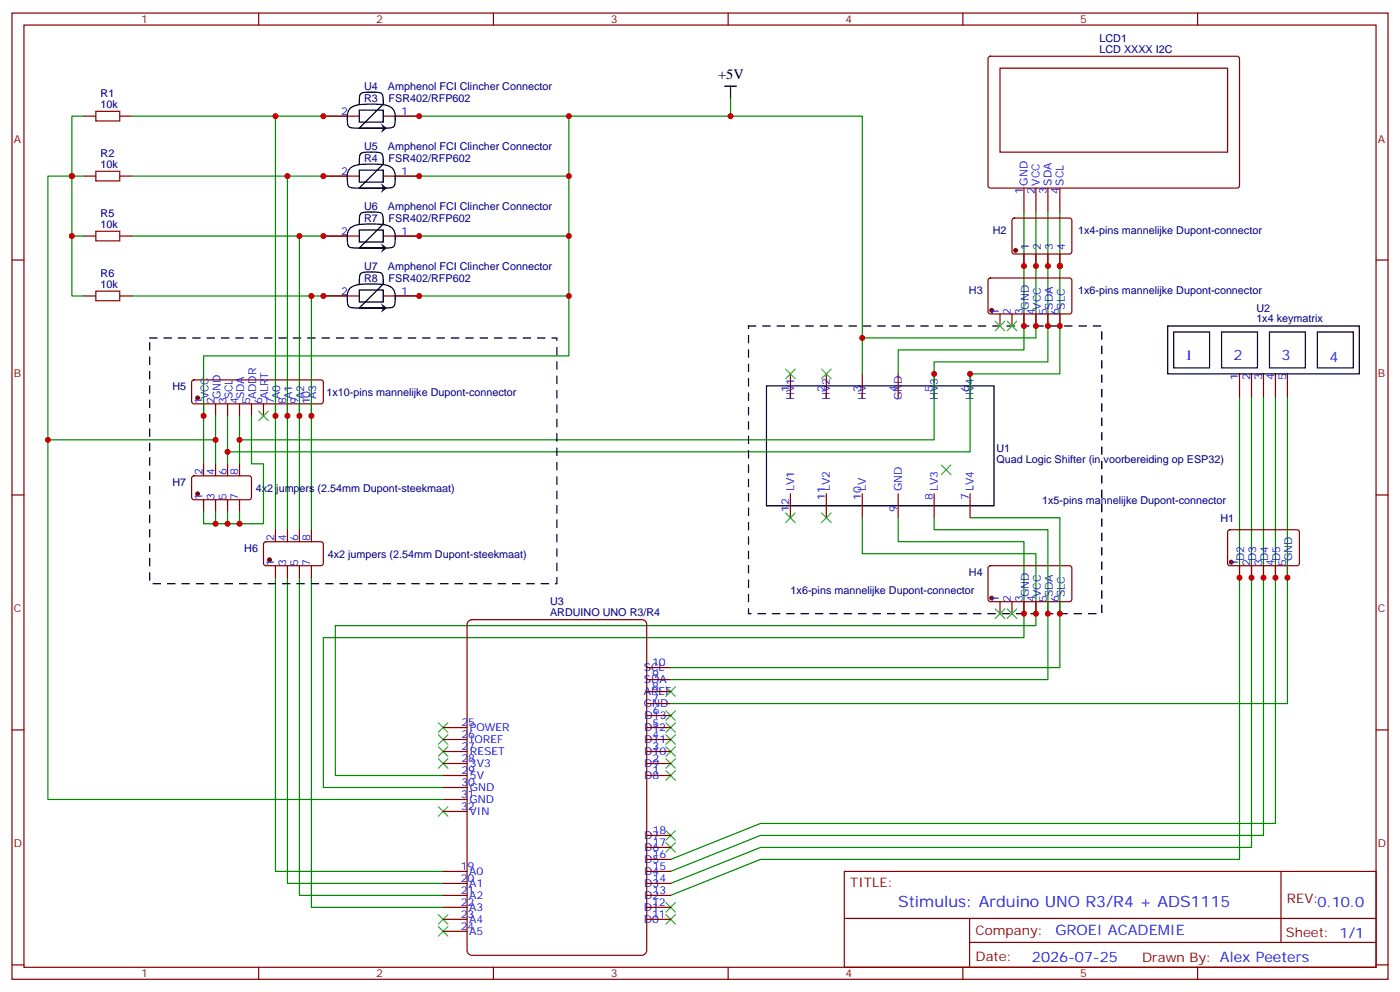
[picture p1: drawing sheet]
<svg xmlns="http://www.w3.org/2000/svg" width="412mm" height="292mm" viewBox="0 0 412 292" stroke-linecap="round" stroke-linejoin="round" font-family="sans-serif">
<g fill="none" stroke="#870000" stroke-width=".35">
<path d="M3.5 3.8h405.4v284.4h-405.4zM7.1 7.4h398.2v277.3h-398.2zM76.2 3.8v3.6M145.3 3.8v3.6M214.5 3.8v3.6M283.6 3.8v3.6M291.3 16.8l.4-.3 73 .1 .4 .7v37.6l-.7 .5-72.9-.1-.5-.7v-37.3zM352.8 3.8v3.6M24.7 34.2h3.5M35.3 34.2h3.5M95.2 34.2h10.6M112.9 34.2h10.6"/>
<path d="M294.6 20.1h67v24.7h-67zM24.7 51.8h3.5M35.3 51.8h3.5M95.2 51.8h10.6M112.9 51.8h10.6M301.6 55.4v7M305.2 55.4v7M308.7 55.4v7M312.2 55.4v7M3.5 76.5h3.6M24.7 69.5h3.5M35.3 69.5h3.5"/>
<path d="M95.2 69.5h10.6M112.9 69.5h10.6M298.3 64.4l.5-.2h16.5l.4 .7v9.4l-.7 .5-16.5-.1-.4-.7v-9.1zM301.6 74.8v3.5M305.2 74.8v3.5M308.7 74.8v3.5M312.2 74.8v3.5M405.3 76.5h3.6M24.7 87.1h3.5M35.3 87.1h3.5M95.2 87.1h10.6M112.9 87.1h10.6"/>
<path d="M291.3 82l.4-.2 23.6 .1 .4 .6v9.5l-.7 .4-23.5-.1-.5-.6v-9.2zM294.6 92.4v3.5M298.1 92.4v3.5M301.6 92.4v3.5M305.2 92.4v3.5M308.7 92.4v3.5M312.2 92.4v3.5M56.7 112l.4-.2h37.4l.5 .2 .2 .5v5.6l-.2 .5-.5 .3h-37.4l-.4-.3-.3-.5v-5.6zM60 118.9v3.5M63.5 118.9v3.5M67 118.9v3.5M70.6 118.9v3.5"/>
<path d="M74.1 118.9v3.5M77.6 118.9v3.5M81.1 118.9v3.5M84.7 118.9v3.5M88.2 118.9v3.5M91.7 118.9v3.5M232.8 110v7.1M243.4 110v7.1M254 110v7.1M264.6 110v7.1M275.2 110v7.1M285.8 110v7.1"/>
<path d="M365.1 110v7.1M368.7 110v7.1M372.2 110v7.1M375.7 110v7.1M379.2 110v7.1M60 136.5v3.5M63.5 136.5v3.5M67 136.5v3.5M70.6 136.5v3.5M3.5 145.7h3.6M56.7 140.2l.4-.2 16.6 .1 .4 .6-.1 5.9-.6 .5-16.5-.1-.5-.6v-5.7zM60 147.1v3.5"/>
<path d="M63.5 147.1v3.5M67 147.1v3.5M70.6 147.1v3.5M77.8 159.6l.5-.2 16.5 .1 .4 .6v5.9l-.7 .5-16.5-.1-.4-.6v-5.7zM81.1 155.9v3.5M84.7 155.9v3.5M88.2 155.9v3.5M91.7 155.9v3.5M232.8 145.3v7.1M243.4 145.3v7.1M254 145.3v7.1M264.6 145.3v7.1"/>
<path d="M275.2 145.3v7.1M285.8 145.3v7.1M361.8 156.1l.5-.2h20l.5 .7-.1 9.4-.6 .5-20.1-.1-.4-.6v-9.2zM405.3 145.7h3.6M81.1 166.5v3.5M84.7 166.5v3.5M88.2 166.5v3.5M91.7 166.5v3.5M291.3 166.7l.4-.2h23.6l.4 .7v9.4l-.7 .5-23.5-.1-.5-.6v-9.2zM294.6 177.1v3.5M298.1 177.1v3.5M301.6 177.1v3.5"/>
<path d="M305.2 177.1v3.5M308.7 177.1v3.5M312.2 177.1v3.5M365.1 166.5v3.5M368.7 166.5v3.5M372.2 166.5v3.5M375.7 166.5v3.5M379.2 166.5v3.5M190.5 200h7.1M190.5 196.5h7.1M3.5 214.8h3.6M130.5 217.6h7.1"/>
<path d="M130.5 214.1h7.1M190.5 217.6h7.1M190.5 214.1h7.1M190.5 210.6h7.1M190.5 207h7.1M190.5 203.5h7.1M405.3 214.8h3.6M130.5 228.2h7.1M130.5 224.7h7.1M130.5 221.2h7.1M130.5 231.7h7.1M130.5 235.3h7.1"/>
<path d="M130.5 238.8h7.1M190.5 228.2h7.1M190.5 224.7h7.1M190.5 221.2h7.1M130.5 260h7.1M130.5 256.4h7.1M190.5 260h7.1M190.5 256.4h7.1M190.5 252.9h7.1M190.5 249.4h7.1M190.5 245.9h7.1M248.7 256.4h156.6v28.3h-156.6z"/>
<path d="M377.3 256.5v20.8M130.5 270.5h7.1M130.5 267h7.1M130.5 263.5h7.1M130.5 274.1h7.1M190.5 270.5h7.1M190.5 267h7.1M190.5 263.5h7.1M248.7 270.3h156.5M285.6 277.3h119.6M285.6 270.3v14.1M3.5 284h3.6"/>
<path d="M76.2 284.7v3.5M145.3 284.7v3.5M214.5 284.7v3.5M283.6 284.7v3.5M352.8 284.7v3.5M405.3 284h3.6"/>
</g>
<path d="M28.2 32.8h7.1v2.8h-7.1zM28.2 50.4h7.1v2.8h-7.1zM28.2 68.1h7.1v2.8h-7.1zM28.2 85.7h7.1v2.8h-7.1z" fill="none" stroke="#a10000" stroke-width=".35"/>
<g fill="none" stroke="#000" stroke-width=".35">
<path d="M103.2 31.9a8.8 8.8 0 0 1 6.2-1.2l3 .1a3.6 3.6 0 0 1 4 4.5 1.85 1.85 0 0 1-.4 2 1.85 1.85 0 0 1-1.9 .4h-8.3a4.9 4.9 0 0 1-3.1-.4 6.1 6.1 0 0 1 .5-5.4zM105.8 32.4h7.1v3.5h-7.1zM105.8 30.7a4.9 4.9 0 0 1 .5-3.1 11 11 0 0 1 6.1 0 4.9 4.9 0 0 1 .5 3.1l-7.1 7h7.1M213.4 25.4h3.6M215.2 25.4v3.5M103.2 49.5a8.8 8.8 0 0 1 6.2-1.2l3 .1a3.6 3.6 0 0 1 4 4.6 1.85 1.85 0 0 1-.4 1.9 1.85 1.85 0 0 1-1.9 .4l-8.3 .1a4.9 4.9 0 0 1-3.1-.5 6.1 6.1 0 0 1 .5-5.4zM105.8 50.1h7.1v3.5h-7.1zM105.8 48.3a4.9 4.9 0 0 1 .5-3.1 11 11 0 0 1 6.1 0 4.9 4.9 0 0 1 .5 3.1l-7.1 7.1h7.1M103.2 67.1a8.8 8.8 0 0 1 6.2-1.2l3 .1a3.6 3.6 0 0 1 4 4.6 1.85 1.85 0 0 1-.4 1.9 1.85 1.85 0 0 1-1.9 .5h-8.3a4.9 4.9 0 0 1-3.1-.5 6.1 6.1 0 0 1 .5-5.4zM105.8 67.7h7.1v3.5h-7.1zM105.8 65.9a4.9 4.9 0 0 1 .5-3.1 11 11 0 0 1 6.1 0 4.9 4.9 0 0 1 .5 3.1l-7.1 7.1h7.1M103.2 84.8a8.8 8.8 0 0 1 6.2-1.2l3 .1a3.6 3.6 0 0 1 4 4.6 1.85 1.85 0 0 1-.4 1.9 1.85 1.85 0 0 1-1.9 .4h-8.3a4.9 4.9 0 0 1-3.1-.4 6.1 6.1 0 0 1 .5-5.4z"/>
<path d="M105.8 85.3h7.1v3.6h-7.1zM105.8 83.6a4.9 4.9 0 0 1 .5-3.1 11 11 0 0 1 6.1 0 4.9 4.9 0 0 1 .5 3.1l-7.1 7h7.1M344 95.9h56.4v14.1h-56.4zM345.7 97.7h10.6v10.6h-10.6zM359.8 97.7h10.6v10.6h-10.6zM373.9 97.7h10.6v10.6h-10.6zM388.1 97.7h10.5v10.6h-10.5zM225.8 113.6h67v35.2h-67z"/>
</g>
<path d="M112.2 36.3l1.7 1.4-1.7 1.4 .7-1.4zM112.2 53.9l1.7 1.5-1.7 1.4 .7-1.4zM112.2 71.6l1.7 1.4-1.7 1.4 .7-1.4zM112.2 89.2l1.7 1.4-1.7 1.4 .7-1.4z" fill="#000"/>
<g fill="none" stroke="#008700" stroke-width=".35">
<path d="M24.7 34.2h-3.5v52.9h3.5M38.8 34.2h63.5M81.1 34.2v121.7M116.4 34.2h51.2v17.6h-51.2M167.6 34.2h47.6M215.2 28.9v5.3h38.8v75.8M24.7 51.8h-10.6v183.5h116.4M38.8 51.8h63.5M84.7 51.8v104.1M167.6 51.8v17.7M21.2 69.5h3.5M38.8 69.5h63.5"/>
<path d="M88.2 69.5v86.4M116.4 69.5h51.2v17.6h-51.2M301.6 62.4v40.6h-37v7M305.2 62.4v37h-51.2M308.7 62.4v44.1h-33.5v22.9h-204.6v-7M312.2 62.4v47.6h-26.4v23h-218.8v-10.6M38.8 87.1h63.5M91.7 87.1v68.8M167.6 87.1v17.6h-107.6v31.8M365.1 117.1v135.8h-141.1l-26.4 10.6M368.7 117.1v132.3h-144.7l-26.4 10.6M372.2 117.1v128.8h-148.2l-26.4 10.5"/>
<path d="M375.7 117.1v125.2h-151.7l-26.4 10.6M379.2 117.1v89.9h-181.6M63.5 122.4v7h-49.4M63.5 129.4v7.1M67 133v3.5M70.6 129.4v7.1M74.1 122.4v14.1h3.5v17.6h-17.6v-3.5M63.5 150.6v3.5M67 150.6v3.5M70.6 150.6v3.5M254 152.4v10.5h51.2v21.2h-206.4v44.1h31.7M264.6 152.4v7h37v28.2h-206.4v44.1h35.3"/>
<path d="M275.2 152.4v3.5h33.5v44.1h-111.1M285.8 152.4h26.4v44.1h-114.6M81.1 170v86.4h49.4M84.7 170v90h45.8M88.2 170v93.5h42.3M91.7 170v97h38.8"/>
</g>
<path d="M44.1 99.4h119.9v72.4h-119.9zM220.5 95.9h104.1v84.7h-104.1z" fill="none" stroke="#000" stroke-width=".35" stroke-dasharray="2.1 2.1"/>
<g fill="#870000" stroke="#870000" stroke-width=".35">
<circle cx="362.7" cy="165.4" r=".53"/>
<circle cx="299.2" cy="73.7" r=".53"/>
<circle cx="292.1" cy="91.3" r=".53"/>
<circle cx="292.1" cy="176" r=".53"/>
<circle cx="58.2" cy="117.1" r=".53"/>
<circle cx="58.2" cy="145.3" r=".53"/>
<circle cx="79.4" cy="164.7" r=".53"/>
</g>
<g fill="none" stroke="#3c3" stroke-width=".35">
<path d="M293.2 94.5l2.8 2.8M296 94.5l-2.8 2.8M296.7 94.5l2.8 2.8M299.5 94.5l-2.8 2.8M231.4 108.6l2.8 2.8M234.2 108.6l-2.8 2.8M242 108.6l2.8 2.8M244.8 108.6l-2.8 2.8M76.2 121l2.8 2.8M79 121l-2.8 2.8M277.3 136.8l2.8 2.9M280.1 136.8l-2.8 2.9"/>
<path d="M231.4 151l2.8 2.8M234.2 151l-2.8 2.8M242 151l2.8 2.8M244.8 151l-2.8 2.8M293.2 179.2l2.8 2.8M296 179.2l-2.8 2.8M296.7 179.2l2.8 2.8M299.5 179.2l-2.8 2.8M129.1 212.7l2.8 2.8M129.1 216.2l2.8 2.8M129.1 219.7l2.8 2.9M131.9 212.7l-2.8 2.8"/>
<path d="M131.9 216.2l-2.8 2.8M131.9 219.7l-2.8 2.9M196.1 202.1l2.9 2.8M196.1 209.2l2.9 2.8M196.1 212.7l2.9 2.8M196.1 216.2l2.9 2.8M196.1 219.7l2.9 2.9M199 202.1l-2.9 2.8M199 209.2l-2.9 2.8M199 212.7l-2.9 2.8M199 216.2l-2.9 2.8M199 219.7l-2.9 2.9"/>
<path d="M129.1 223.3l2.8 2.8M129.1 237.4l2.8 2.8M131.9 223.3l-2.8 2.8M131.9 237.4l-2.8 2.8M196.1 223.3l2.9 2.8M196.1 226.8l2.9 2.8M199 223.3l-2.9 2.8M199 226.8l-2.9 2.8M196.1 244.4l2.9 2.9M196.1 248l2.9 2.8M199 244.4l-2.9 2.9M199 248l-2.9 2.8"/>
<path d="M129.1 269.1l2.8 2.9M129.1 272.7l2.8 2.8M131.9 269.1l-2.8 2.9M131.9 272.7l-2.8 2.8M196.1 265.6l2.9 2.8M196.1 269.1l2.9 2.9M199 265.6l-2.9 2.8M199 269.1l-2.9 2.9"/>
</g>
<path d="M137.9 182.9l1.1-.5h50.1a1.41 1.41 0 0 1 1.4 1.4v95.9a1.51 1.51 0 0 1-1.4 1.4h-50.1a1.51 1.51 0 0 1-1.4-1.4v-95.9z" fill="none" stroke="#800000" stroke-width=".35"/>
<g fill="#c00">
<circle cx="215.2" cy="34.2" r=".88"/>
<circle cx="301.6" cy="78.3" r=".88"/>
<circle cx="305.2" cy="78.3" r=".88"/>
<circle cx="308.7" cy="78.3" r=".88"/>
<circle cx="312.2" cy="78.3" r=".88"/>
<circle cx="301.6" cy="180.6" r=".88"/>
<circle cx="305.2" cy="180.6" r=".88"/>
<circle cx="308.7" cy="180.6" r=".88"/>
<circle cx="312.2" cy="180.6" r=".88"/>
<circle cx="379.2" cy="170" r=".88"/>
<circle cx="375.7" cy="170" r=".88"/>
<circle cx="372.2" cy="170" r=".88"/>
<circle cx="368.7" cy="170" r=".88"/>
<circle cx="365.1" cy="170" r=".88"/>
<circle cx="21.2" cy="51.8" r=".88"/>
<circle cx="21.2" cy="69.5" r=".88"/>
<circle cx="88.2" cy="69.5" r=".88"/>
<circle cx="167.6" cy="34.2" r=".88"/>
<circle cx="167.6" cy="87.1" r=".88"/>
<circle cx="84.7" cy="51.8" r=".88"/>
<circle cx="81.1" cy="34.2" r=".88"/>
<circle cx="275.2" cy="110" r=".88"/>
<circle cx="285.8" cy="110" r=".88"/>
<circle cx="60" cy="122.4" r=".88"/>
<circle cx="63.5" cy="154.1" r=".88"/>
<circle cx="67" cy="154.1" r=".88"/>
<circle cx="70.6" cy="154.1" r=".88"/>
<circle cx="14.1" cy="129.4" r=".88"/>
<circle cx="63.5" cy="129.4" r=".88"/>
<circle cx="67" cy="133" r=".88"/>
<circle cx="70.6" cy="129.4" r=".88"/>
<circle cx="254" cy="99.4" r=".88"/>
<circle cx="91.7" cy="87.1" r=".88"/>
<circle cx="312.2" cy="95.9" r=".88"/>
<circle cx="308.7" cy="95.9" r=".88"/>
<circle cx="305.2" cy="95.9" r=".88"/>
<circle cx="301.6" cy="95.9" r=".88"/>
<circle cx="123.5" cy="34.2" r=".88"/>
<circle cx="95.3" cy="34.2" r=".88"/>
<circle cx="123.5" cy="51.8" r=".88"/>
<circle cx="95.3" cy="51.8" r=".88"/>
<circle cx="123.5" cy="69.5" r=".88"/>
<circle cx="95.3" cy="69.5" r=".88"/>
<circle cx="123.5" cy="87.1" r=".88"/>
<circle cx="95.3" cy="87.1" r=".88"/>
<circle cx="167.6" cy="51.8" r=".88"/>
<circle cx="167.6" cy="69.5" r=".88"/>
<circle cx="81.1" cy="122.4" r=".88"/>
<circle cx="84.7" cy="122.4" r=".88"/>
<circle cx="88.2" cy="122.4" r=".88"/>
<circle cx="91.7" cy="122.4" r=".88"/>
</g>
<text font-size="4.6" fill="#00f" x="264.6" y="267">Stimulus: Arduino UNO R3/R4 + ADS1115</text>
<text font-size="4.2" x="211.5" y="23.2">+5V</text>
<g font-size="4.2" fill="#00f">
<text x="349.2" y="106.1">1</text>
<text x="363.4" y="106.1">2</text>
<text x="377.5" y="106.1">3</text>
<text x="391.6" y="106.5">4</text>
<text x="388.1" y="267">0.10.0</text>
<text x="310.9" y="275.3">GROEI ACADEMIE</text>
<text x="304" y="283.1">2026-07-25</text>
</g>
<g font-size="3.9" fill="#800">
<text x="250.5" y="261">TITLE:</text>
<text x="379.1" y="265.7">REV:</text>
<text x="287.4" y="275.2">Company:</text>
<text x="378.7" y="275.8">Sheet: 1/1</text>
<text x="287.4" y="282.9">Date:</text>
<text x="336.4" y="283">Drawn By: Alex Peeters</text>
</g>
<g font-size="3.2" fill="#800">
<text x="41.6" y="6.8">1</text>
<text x="110.8" y="6.8">2</text>
<text x="179.9" y="6.8">3</text>
<text x="249.1" y="6.8">4</text>
<text x="318.2" y="6.8">5</text>
<text x="4.1" y="41.9">A</text>
<text x="405.9" y="41.9">A</text>
<text x="4.1" y="111.1">B</text>
<text x="405.9" y="111.1">B</text>
<text x="4.1" y="180.2">C</text>
<text x="405.9" y="180.2">C</text>
<text x="4.1" y="249.4">D</text>
<text x="405.9" y="249.4">D</text>
<text x="41.6" y="287.7">1</text>
<text x="110.8" y="287.7">2</text>
<text x="179.9" y="287.7">3</text>
<text x="249.1" y="287.7">4</text>
<text x="318.2" y="287.7">5</text>
</g>
<g font-size="3.2" fill="#000080">
<text x="323.9" y="15.5">LCD XXXX I2C</text>
<text x="323.9" y="12.3">LCD1</text>
<text x="29.6" y="28.5">R1</text>
<text x="107.3" y="26.5">U4</text>
<text x="114.3" y="26.5">Amphenol FCI Clincher Connector</text>
<text x="29.6" y="31.7">10k</text>
<text x="107.3" y="30.1">R3</text>
<text x="114.5" y="30.1">FSR402/RFP602</text>
<text x="29.6" y="46.2">R2</text>
<text x="107.3" y="44.1">U5</text>
<text x="107.3" y="47.7">R4</text>
<text x="114.3" y="44.1">Amphenol FCI Clincher Connector</text>
<text x="114.5" y="47.7">FSR402/RFP602</text>
<text x="29.6" y="49.4">10k</text>
<text x="29.6" y="63.8">R5</text>
<text x="107.3" y="61.8">U6</text>
<text x="107.3" y="65.3">R7</text>
<text x="114.3" y="61.8">Amphenol FCI Clincher Connector</text>
<text x="114.5" y="65.3">FSR402/RFP602</text>
<text x="29.6" y="67">10k</text>
<text x="292.5" y="68.8">H2</text>
<text x="317.6" y="68.8">1x4-pins mannelijke Dupont-connector</text>
<text x="29.6" y="81.5">R6</text>
<text x="107.3" y="82.9">R8</text>
<text x="107.3" y="79.4">U7</text>
<text x="114.3" y="79.4">Amphenol FCI Clincher Connector</text>
<text x="114.5" y="83">FSR402/RFP602</text>
<text x="29.6" y="84.6">10k</text>
<text x="285.4" y="86.5">H3</text>
<text x="317.6" y="86.5">1x6-pins mannelijke Dupont-connector</text>
<text x="370.1" y="94.9">1x4 keymatrix</text>
<text x="370.1" y="91.7">U2</text>
<text x="50.8" y="114.7">H5</text>
<text x="96.2" y="116.5">1x10-pins mannelijke Dupont-connector</text>
<text x="293.5" y="136.3">Quad Logic Shifter (in voorbereiding op ESP32)</text>
<text x="293.5" y="133.1">U1</text>
<text x="50.8" y="143">H7</text>
<text x="75.4" y="144.7">4x2 jumpers (2.54mm Dupont-steekmaat)</text>
<text x="307" y="148.2">1x5-pins mannelijke Dupont-connector</text>
<text x="359.5" y="153.5">H1</text>
<text x="72" y="162.4">H6</text>
<text x="96.6" y="164.1">4x2 jumpers (2.54mm Dupont-steekmaat)</text>
<text x="285.4" y="169.4">H4</text>
<text x="162" y="178.1">U3</text>
<text x="232.9" y="174.7">1x6-pins mannelijke Dupont-connector</text>
<text x="162" y="181.3">ARDUINO UNO R3/R4</text>
</g>
<g font-size="3.2" fill="#00f">
<text x="100.5" y="33.8">2</text>
<text x="118.2" y="33.8">1</text>
<text x="100.5" y="51.5">2</text>
<text x="118.2" y="51.5">1</text>
<text x="301.3" y="57.1" transform="rotate(-90 301.3 57.1)">1</text>
<text x="302.7" y="54.6" transform="rotate(-90 302.7 54.6)">GND</text>
<text x="304.8" y="57.1" transform="rotate(-90 304.8 57.1)">2</text>
<text x="306.2" y="54.6" transform="rotate(-90 306.2 54.6)">VCC</text>
<text x="308.3" y="57.1" transform="rotate(-90 308.3 57.1)">3</text>
<text x="309.7" y="54.6" transform="rotate(-90 309.7 54.6)">SDA</text>
<text x="311.9" y="57.1" transform="rotate(-90 311.9 57.1)">4</text>
<text x="313.3" y="54.6" transform="rotate(-90 313.3 54.6)">SCL</text>
<text x="100.5" y="69.1">2</text>
<text x="118.2" y="69.1">1</text>
<text x="303" y="73.4" transform="rotate(-90 303 73.4)">1</text>
<text x="306.6" y="73.4" transform="rotate(-90 306.6 73.4)">2</text>
<text x="310.1" y="73.4" transform="rotate(-90 310.1 73.4)">3</text>
<text x="313.6" y="73.4" transform="rotate(-90 313.6 73.4)">4</text>
<text x="100.5" y="86.7">2</text>
<text x="118.2" y="86.7">1</text>
<text x="294.2" y="92.6" transform="rotate(-90 294.2 92.6)">1</text>
<text x="297.7" y="92.6" transform="rotate(-90 297.7 92.6)">2</text>
<text x="301.3" y="92.6" transform="rotate(-90 301.3 92.6)">3</text>
<text x="303" y="91.1" transform="rotate(-90 303 91.1)">GND</text>
<text x="304.8" y="92.6" transform="rotate(-90 304.8 92.6)">4</text>
<text x="306.6" y="91.1" transform="rotate(-90 306.6 91.1)">VCC</text>
<text x="308.3" y="92.6" transform="rotate(-90 308.3 92.6)">5</text>
<text x="310.1" y="91.1" transform="rotate(-90 310.1 91.1)">SDA</text>
<text x="311.9" y="92.6" transform="rotate(-90 311.9 92.6)">6</text>
<text x="313.6" y="91.1" transform="rotate(-90 313.6 91.1)">SLC</text>
<text x="364.8" y="111.8" transform="rotate(-90 364.8 111.8)">1</text>
<text x="368.3" y="111.8" transform="rotate(-90 368.3 111.8)">2</text>
<text x="371.8" y="111.8" transform="rotate(-90 371.8 111.8)">3</text>
<text x="375.4" y="111.8" transform="rotate(-90 375.4 111.8)">4</text>
<text x="378.9" y="111.8" transform="rotate(-90 378.9 111.8)">5</text>
<text x="59.6" y="119" transform="rotate(-90 59.6 119)">1</text>
<text x="61.4" y="117.5" transform="rotate(-90 61.4 117.5)">VCC</text>
<text x="63.1" y="119" transform="rotate(-90 63.1 119)">2</text>
<text x="64.9" y="117.5" transform="rotate(-90 64.9 117.5)">GND</text>
<text x="66.7" y="119" transform="rotate(-90 66.7 119)">3</text>
<text x="68.4" y="117.5" transform="rotate(-90 68.4 117.5)">SCL</text>
<text x="70.2" y="119" transform="rotate(-90 70.2 119)">4</text>
<text x="72" y="117.5" transform="rotate(-90 72 117.5)">SDA</text>
<text x="73.7" y="119" transform="rotate(-90 73.7 119)">5</text>
<text x="75.5" y="117.5" transform="rotate(-90 75.5 117.5)">ADDR</text>
<text x="77.3" y="119" transform="rotate(-90 77.3 119)">6</text>
<text x="79" y="117.5" transform="rotate(-90 79 117.5)">ALRT</text>
<text x="80.8" y="119" transform="rotate(-90 80.8 119)">7</text>
<text x="82.5" y="117.5" transform="rotate(-90 82.5 117.5)">A0</text>
<text x="84.3" y="119" transform="rotate(-90 84.3 119)">8</text>
<text x="86.1" y="117.5" transform="rotate(-90 86.1 117.5)">A1</text>
<text x="87.8" y="119" transform="rotate(-90 87.8 119)">9</text>
<text x="89.6" y="117.5" transform="rotate(-90 89.6 117.5)">A2</text>
<text x="91.4" y="119" transform="rotate(-90 91.4 119)">10</text>
<text x="93.1" y="117.5" transform="rotate(-90 93.1 117.5)">A3</text>
<text x="232.5" y="115.3" transform="rotate(-90 232.5 115.3)">1</text>
<text x="233.9" y="117.8" transform="rotate(-90 233.9 117.8)">HV1</text>
<text x="243.1" y="115.3" transform="rotate(-90 243.1 115.3)">2</text>
<text x="244.5" y="117.8" transform="rotate(-90 244.5 117.8)">HV2</text>
<text x="253.6" y="115.3" transform="rotate(-90 253.6 115.3)">3</text>
<text x="255.1" y="117.8" transform="rotate(-90 255.1 117.8)">HV</text>
<text x="264.2" y="115.3" transform="rotate(-90 264.2 115.3)">4</text>
<text x="265.6" y="117.8" transform="rotate(-90 265.6 117.8)">GND</text>
<text x="274.8" y="115.3" transform="rotate(-90 274.8 115.3)">5</text>
<text x="276.2" y="117.8" transform="rotate(-90 276.2 117.8)">HV3</text>
<text x="285.4" y="115.3" transform="rotate(-90 285.4 115.3)">6</text>
<text x="286.8" y="117.8" transform="rotate(-90 286.8 117.8)">HV4</text>
<text x="59.6" y="139.8" transform="rotate(-90 59.6 139.8)">2</text>
<text x="63.1" y="139.8" transform="rotate(-90 63.1 139.8)">4</text>
<text x="66.7" y="139.8" transform="rotate(-90 66.7 139.8)">6</text>
<text x="70.2" y="139.8" transform="rotate(-90 70.2 139.8)">8</text>
<text x="59.6" y="147.2" transform="rotate(-90 59.6 147.2)">1</text>
<text x="63.1" y="147.2" transform="rotate(-90 63.1 147.2)">3</text>
<text x="66.7" y="147.2" transform="rotate(-90 66.7 147.2)">5</text>
<text x="70.2" y="147.2" transform="rotate(-90 70.2 147.2)">7</text>
<text x="233.9" y="144.6" transform="rotate(-90 233.9 144.6)">LV1</text>
<text x="243.1" y="147.1" transform="rotate(-90 243.1 147.1)">11</text>
<text x="244.5" y="144.6" transform="rotate(-90 244.5 144.6)">LV2</text>
<text x="253.6" y="147.1" transform="rotate(-90 253.6 147.1)">10</text>
<text x="255.1" y="144.6" transform="rotate(-90 255.1 144.6)">LV</text>
<text x="265.6" y="144.6" transform="rotate(-90 265.6 144.6)">GND</text>
<text x="274.8" y="147.1" transform="rotate(-90 274.8 147.1)">8</text>
<text x="276.2" y="144.6" transform="rotate(-90 276.2 144.6)">LV3</text>
<text x="285.4" y="147.1" transform="rotate(-90 285.4 147.1)">7</text>
<text x="286.8" y="144.6" transform="rotate(-90 286.8 144.6)">LV4</text>
<text x="232.5" y="150.6" transform="rotate(-90 232.5 150.6)">12</text>
<text x="264.2" y="150.6" transform="rotate(-90 264.2 150.6)">9</text>
<text x="80.8" y="159.2" transform="rotate(-90 80.8 159.2)">2</text>
<text x="84.3" y="159.2" transform="rotate(-90 84.3 159.2)">4</text>
<text x="87.8" y="159.2" transform="rotate(-90 87.8 159.2)">6</text>
<text x="91.4" y="159.2" transform="rotate(-90 91.4 159.2)">8</text>
<text x="80.8" y="166.7" transform="rotate(-90 80.8 166.7)">1</text>
<text x="84.3" y="166.7" transform="rotate(-90 84.3 166.7)">3</text>
<text x="87.8" y="166.7" transform="rotate(-90 87.8 166.7)">5</text>
<text x="91.4" y="166.7" transform="rotate(-90 91.4 166.7)">7</text>
<text x="364.8" y="166.7" transform="rotate(-90 364.8 166.7)">1</text>
<text x="366.5" y="165.2" transform="rotate(-90 366.5 165.2)">D2</text>
<text x="368.3" y="166.7" transform="rotate(-90 368.3 166.7)">2</text>
<text x="370.1" y="165.2" transform="rotate(-90 370.1 165.2)">D3</text>
<text x="371.8" y="166.7" transform="rotate(-90 371.8 166.7)">3</text>
<text x="373.6" y="165.2" transform="rotate(-90 373.6 165.2)">D4</text>
<text x="375.4" y="166.7" transform="rotate(-90 375.4 166.7)">4</text>
<text x="377.1" y="165.2" transform="rotate(-90 377.1 165.2)">D5</text>
<text x="378.9" y="166.7" transform="rotate(-90 378.9 166.7)">5</text>
<text x="380.6" y="165.2" transform="rotate(-90 380.6 165.2)">GND</text>
<text x="294.2" y="177.2" transform="rotate(-90 294.2 177.2)">1</text>
<text x="297.7" y="177.2" transform="rotate(-90 297.7 177.2)">2</text>
<text x="301.3" y="177.2" transform="rotate(-90 301.3 177.2)">3</text>
<text x="303" y="175.8" transform="rotate(-90 303 175.8)">GND</text>
<text x="304.8" y="177.2" transform="rotate(-90 304.8 177.2)">4</text>
<text x="306.6" y="175.8" transform="rotate(-90 306.6 175.8)">VCC</text>
<text x="308.3" y="177.2" transform="rotate(-90 308.3 177.2)">5</text>
<text x="310.1" y="175.8" transform="rotate(-90 310.1 175.8)">SDA</text>
<text x="311.9" y="177.2" transform="rotate(-90 311.9 177.2)">6</text>
<text x="313.6" y="175.8" transform="rotate(-90 313.6 175.8)">SLC</text>
<text x="189.6" y="197.5">SCL</text>
<text x="192.1" y="196.1">10</text>
<text x="189.6" y="201.1">SDA</text>
<text x="192.1" y="203.2">8</text>
<text x="192.1" y="199.7">9</text>
<text x="189.6" y="208.1">GND</text>
<text x="189.6" y="204.6">AREF</text>
<text x="192.1" y="206.7">7</text>
<text x="135.9" y="213.7">25</text>
<text x="138.4" y="215.1">POWER</text>
<text x="189.7" y="215.2">D12</text>
<text x="189.9" y="211.6">D13</text>
<text x="192.2" y="213.8">5</text>
<text x="192.4" y="210.2">6</text>
<text x="135.9" y="217.2">26</text>
<text x="135.9" y="220.8">27</text>
<text x="138.4" y="218.6">IOREF</text>
<text x="189.8" y="218.7">D11</text>
<text x="192.2" y="220.8">3</text>
<text x="192.2" y="217.3">4</text>
<text x="135.9" y="224.3">28</text>
<text x="135.9" y="227.8">29</text>
<text x="138.4" y="222.2">RESET</text>
<text x="138.4" y="225.7">3V3</text>
<text x="189.8" y="225.7">D9</text>
<text x="189.8" y="222.2">D10</text>
<text x="192.2" y="227.9">1</text>
<text x="192.2" y="224.3">2</text>
<text x="135.9" y="231.3">30</text>
<text x="138.4" y="229.2">5V</text>
<text x="138.4" y="232.7">GND</text>
<text x="189.8" y="229.3">D8</text>
<text x="135.8" y="234.9">31</text>
<text x="135.8" y="238.4">32</text>
<text x="138.3" y="236.3">GND</text>
<text x="138.3" y="239.9">VIN</text>
<text x="192.3" y="245.5">18</text>
<text x="189.8" y="250.4">D6</text>
<text x="189.8" y="246.9">D7</text>
<text x="192.3" y="249">17</text>
<text x="135.7" y="256">19</text>
<text x="138.2" y="257.4">A0</text>
<text x="189.8" y="257.5">D4</text>
<text x="189.8" y="254">D5</text>
<text x="192.3" y="256.1">15</text>
<text x="192.3" y="252.6">16</text>
<text x="135.7" y="259.5">20</text>
<text x="135.7" y="263.1">21</text>
<text x="138.2" y="261">A1</text>
<text x="189.8" y="261">D3</text>
<text x="192.3" y="263.1">13</text>
<text x="192.3" y="259.6">14</text>
<text x="135.7" y="266.6">22</text>
<text x="138.2" y="264.5">A2</text>
<text x="138.2" y="268">A3</text>
<text x="189.6" y="268.1">D1</text>
<text x="189.8" y="264.5">D2</text>
<text x="192.1" y="266.7">12</text>
<text x="135.7" y="270.1">23</text>
<text x="135.7" y="273.7">24</text>
<text x="138.2" y="271.5">A4</text>
<text x="138.2" y="275.1">A5</text>
<text x="189.6" y="271.6">D0</text>
<text x="192.1" y="270.2">11</text>
</g>
</svg>
